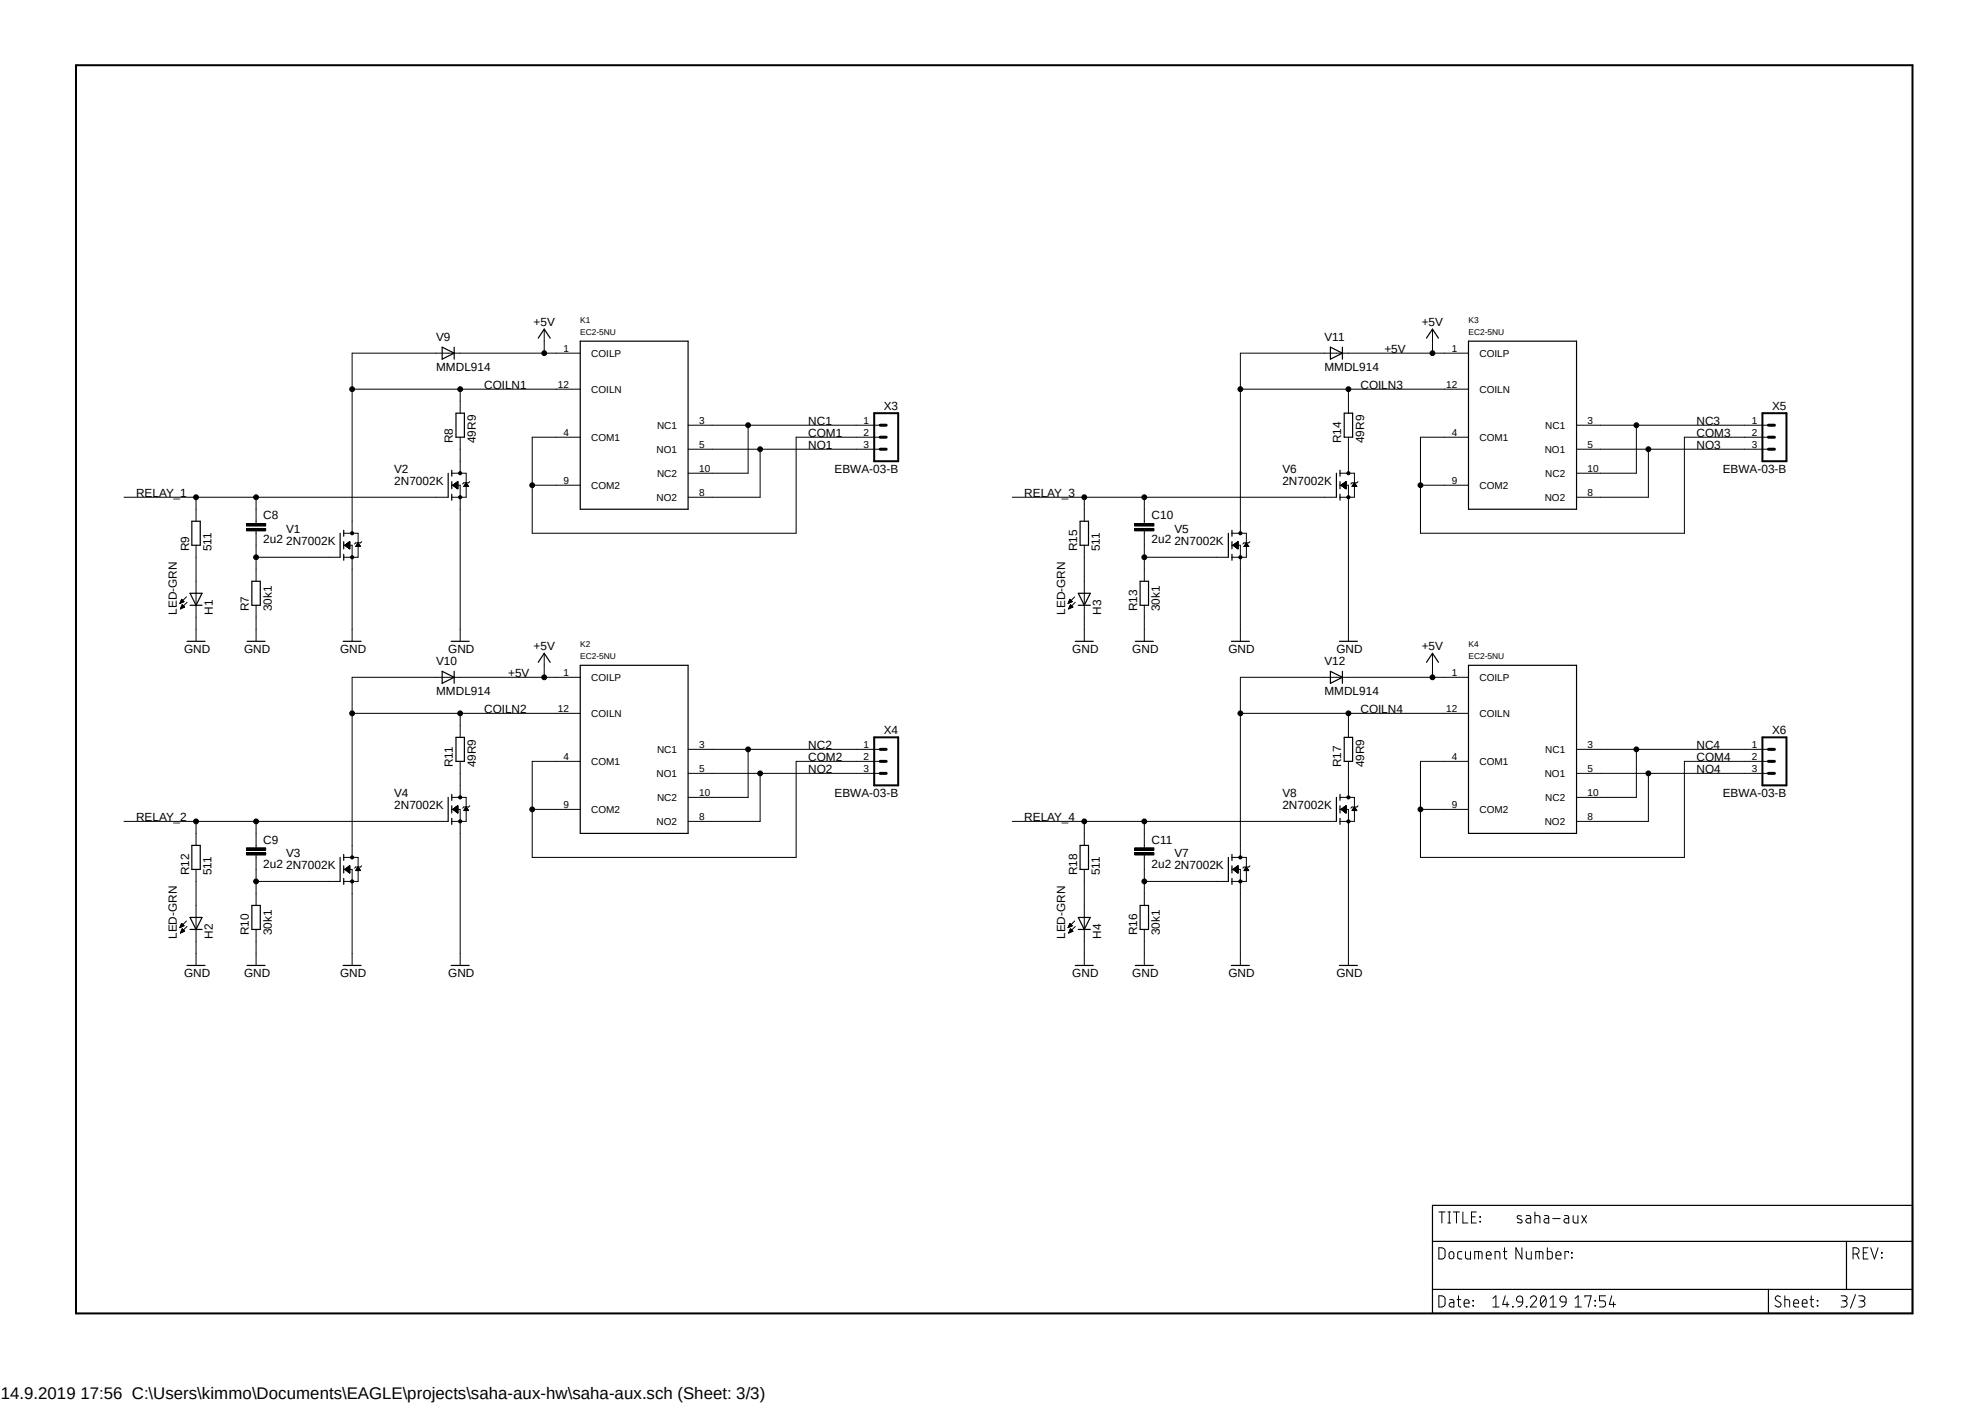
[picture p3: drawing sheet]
<svg xmlns="http://www.w3.org/2000/svg" width="420mm" height="297mm" viewBox="0 0 420 297" stroke-linecap="round" stroke-linejoin="round" font-family="sans-serif">
<path d="M15.6 13.5l389.3 264.9M404.9 13.5l-389.3 264.9" fill="none" stroke="#fff" stroke-width=".21"/>
<path d="M16.1 13.8h388.5v264.1h-388.5zM184.9 87.4h5.1v10.2h-5.1zM372.9 87.4h5v10.2h-5zM184.9 156h5.1v10.2h-5.1zM372.9 156h5v10.2h-5z" fill="none" stroke="#000" stroke-width=".42"/>
<g fill="none" stroke="#000" stroke-width=".25">
<path d="M93.5 73.4l2.6 1.3-2.6 1.3zM96.1 73.4v2.6M113.9 71.5l1.2-1.9 1.3 1.9M122.8 72.2h22.8v35.5h-22.8zM281.5 73.4l2.5 1.3-2.5 1.3zM284 73.4v2.6M301.8 71.5l1.3-1.9 1.2 1.9M310.7 72.2h22.8v35.5h-22.8zM95.6 99.5v1.3M96.5 87.4h1.7v5.1h-1.7zM283.5 99.5v1.3M284.4 87.4h1.8v5.1h-1.8z"/>
<path d="M40.6 110.3h1.8v5.1h-1.8zM72 112.8v5.1M72.7 112.2v1.3M72.7 114.6v1.5M72.7 117.3v1.2M94.8 100.1v5.1M95.6 101.9v1.5M95.6 104.6v1.2M228.5 110.3h1.8v5.1h-1.8zM259.9 112.8v5.1M260.6 112.2v1.3M260.6 114.6v1.5"/>
<path d="M260.6 117.3v1.2M282.7 100.1v5.1M283.5 101.9v1.5M283.5 104.6v1.2M39.6 135.7h3.8M40.2 128.1h2.5M40.2 125.5h2.5l-1.2 2.6zM52.3 135.7h3.8M53.3 123h1.8v5.1h-1.8zM72.6 135.7h3.8M95.5 135.7h3.8M227.5 135.7h3.8"/>
<path d="M228.1 128.1h2.6M228.1 125.5h2.6l-1.3 2.6zM240.2 135.7h3.8M241.2 123h1.8v5.1h-1.8zM260.5 135.7h3.8M283.4 135.7h3.8M93.5 142l2.6 1.3-2.6 1.3zM96.1 142v2.6M96.5 156h1.7v5.1h-1.7zM113.9 140.1l1.2-1.9 1.3 1.9M122.8 140.8h22.8v35.5h-22.8zM281.5 142l2.5 1.3-2.5 1.3z"/>
<path d="M284 142v2.6M284.4 156h1.8v5.1h-1.8zM301.8 140.1l1.3-1.9 1.2 1.9M310.7 140.8h22.8v35.5h-22.8zM40.6 178.9h1.8v5h-1.8zM94.8 168.7v5.1M95.6 168.1v1.2M95.6 170.5v1.5M95.6 173.1v1.3M228.5 178.9h1.8v5h-1.8zM282.7 168.7v5.1M283.5 168.1v1.2"/>
<path d="M283.5 170.5v1.5M283.5 173.1v1.3M40.2 196.6h2.5M40.2 194.1h2.5l-1.2 2.5zM53.3 191.6h1.8v5h-1.8zM72 181.4v5.1M72.7 180.8v1.2M72.7 183.2v1.5M72.7 185.8v1.3M228.1 196.6h2.6M228.1 194.1h2.6l-1.3 2.5zM241.2 191.6h1.8v5h-1.8z"/>
<path d="M259.9 181.4v5.1M260.6 180.8v1.2M260.6 183.2v1.5M260.6 185.8v1.3M39.6 204.3h3.8M52.3 204.3h3.8M72.6 204.3h3.8M95.5 204.3h3.8M227.5 204.3h3.8M240.2 204.3h3.8M260.5 204.3h3.8M283.4 204.3h3.8"/>
<path d="M303.1 255h101.5v22.9h-101.5zM303.1 262.6h101.5M303.1 272.8h101.5M374.1 272.8v5.1M390.6 262.6v10.2"/>
</g>
<g fill="none" stroke="#000" stroke-width=".21">
<path d="M115.1 69.6v5.1M122.8 74.7h-48.3v38.1M303.1 69.6v5.1M310.7 74.7h-48.3v38.1M74.5 82.3h48.3M97.4 82.3v5.1M97.4 92.5v7.6M122.8 92.5h-10.2v20.3h55.8v-20.3h17.8M145.6 95h40.6M145.6 90h40.6M158.3 90v10.1h-12.7M160.8 95v10.2h-15.2"/>
<path d="M262.4 82.3h48.3M285.3 82.3v5.1M285.3 92.5v7.6M310.7 92.5h-10.2v20.3h55.9v-20.3h17.7M333.5 95h40.6M333.5 90h40.6M346.2 90v10.1h-12.7M348.7 95v10.2h-15.2M26.2 105.2h68.6M41.5 105.2v5.1M41.5 115.4v20.3M52.1 111.8h4.1v.5h-4.1z"/>
<path d="M52.1 110.8h4.1v.5h-4.1zM54.2 105.2v5.6M54.2 112.3v10.7M54.2 117.9h17.8M72.7 115.4h1.8v20.3M72.7 112.8h3.1v5.1h-3.1M73 115.4l1-.8v1.5zM73.1 115.4h.9M73.1 115.3h.9M73.2 115.5h.8M73.2 115.1h.8M73.3 115.6h.7"/>
<path d="M73.4 115.1h.6M73.4 115.7h.6M73.5 115h.5M73.5 115.8h.5M73.6 114.9h.4M73.6 115.9h.4M73.7 114.8h.3M73.8 116h.2M73.8 114.7h.2M73.9 116h.1M73.9 114.6h.1M75.3 115.5h.9"/>
<path d="M75.4 115.4h.7M75.5 115.3h.5M75.6 115.1h.4M75.6 115.1h.3M75.7 115h.1M75.7 114.9h.1M75.8 114.9l.5 .7h-1zM76.5 114.6l-.2 .3h-1l-.3 .2M95.6 100.1h3v5.1h-3M95.6 102.7h1.8v33M95.8 102.7l1-.8v1.5zM95.9 102.7h.9"/>
<path d="M95.9 102.6h.9M96 102.5h.8M96 102.8h.8M96.1 102.4h.7M96.1 102.9h.7M96.2 102.4h.6M96.3 103h.5M96.3 102.3h.5M96.4 103.1h.4M96.5 102.2h.3M96.5 103.2h.3M96.6 102.1h.2"/>
<path d="M96.6 103.3h.2M96.7 102h.1M96.7 103.3h.1M96.8 101.9h.1M98.2 102.8h.8M98.2 102.7h.8M98.3 102.6h.6M98.4 102.5h.5M98.4 102.4h.4M98.5 102.4h.3M98.5 102.3h.2M98.6 102.2h.1"/>
<path d="M98.6 102.2l.5 .7h-1zM99.4 101.9l-.3 .3h-1l-.2 .2M112.6 102.7h10.2M214.2 105.2h68.5M229.4 105.2v5.1M229.4 115.4v20.3M240.1 111.8h4v.5h-4zM240.1 110.8h4v.5h-4zM242.1 117.9h17.8M242.1 105.2v5.6M242.1 112.3v10.7M260.6 115.4h1.8v20.3"/>
<path d="M260.6 112.8h3.1v5.1h-3.1M260.9 115.4l1-.8v1.5zM261 115.4h.9M261 115.3h.9M261.1 115.5h.8M261.1 115.1h.8M261.2 115.6h.7M261.3 115.1h.6M261.3 115.7h.6M261.4 115h.5M261.4 115.8h.5M261.5 114.9h.4"/>
<path d="M261.6 115.9h.3M261.6 114.8h.3M261.7 116h.2M261.7 114.7h.2M261.8 116h.1M261.9 114.6h.1M263.2 115.5h.9M263.3 115.4h.8M263.3 115.4h.7M263.4 115.3h.5M263.5 115.1h.4M263.5 115.1h.3"/>
<path d="M263.6 115h.2M263.6 114.9h.1M263.7 114.9l.5 .7h-1zM264.4 114.6l-.2 .3h-1l-.3 .2M283.5 100.1h3v5.1h-3M283.5 102.7h1.8v33M283.7 102.7l1.1-.8v1.5zM283.8 102.6h1M283.8 102.7h1M283.9 102.8h.9M283.9 102.5h.9M284 102.4h.8"/>
<path d="M284 102.9h.8M284.1 102.4h.7M284.2 103h.6M284.3 102.3h.5M284.3 103.1h.5M284.4 102.2h.4M284.4 103.2h.4M284.5 102.1h.3M284.5 103.3h.3M284.6 102h.2M284.6 103.3h.2M284.7 101.9h.1"/>
<path d="M286.1 102.8h.9M286.2 102.7h.7M286.2 102.6h.6M286.3 102.5h.5M286.3 102.4h.4M286.4 102.4h.3M286.5 102.3h.1M286.5 102.2h.1M286.5 102.2l.6 .7h-1.1zM287.3 101.9l-.2 .3h-1.1l-.2 .2M300.5 102.7h10.2M38.1 127.6h.1"/>
<path d="M38.1 127.5h.3M38.1 127.4h.5M38.2 127.3h.7M38.2 128.8h.1M38.2 128.7h.3M38.3 127.2h.5M38.3 128.6h.4M38.3 127.1h.4M38.3 128.5h.6M38.3 127h.3M38.3 128.4h.7M38.4 126.9h.1"/>
<path d="M38.4 128.3h.5M38.4 126.8l.5 .5-.9 .4zM38.4 128.2h.5M38.5 128.1h.3M38.5 128.1h.2M38.6 127.9l.5 .5-.9 .4zM38.6 128h.1M39.4 126.3l-1.4 1.4M39.6 127.4l-1.4 1.4M54.2 128.1v7.6M115.1 138.2v5.1M226 127.6h.1"/>
<path d="M226 127.5h.3M226.1 127.4h.5M226.1 127.3h.7M226.1 128.8h.1M226.2 127.2h.5M226.2 128.7h.2M226.2 128.6h.4M226.2 127.1h.4M226.2 128.5h.7M226.3 127h.3M226.3 128.4h.6M226.3 126.9h.2"/>
<path d="M226.3 128.3h.6M226.3 128.2h.5M226.3 126.8l.6 .5-.9 .4zM226.4 128.1h.3M226.4 128.1h.2M226.5 128h.1M226.5 127.9l.5 .5-.9 .4zM227.4 126.3l-1.4 1.4M227.5 127.4l-1.4 1.4M242.1 128.1v7.6M303.1 138.2v5.1M74.5 150.9h48.3"/>
<path d="M97.4 150.9v5.1M122.8 143.3h-48.3v38.1M145.6 158.5h40.6M158.3 158.5v10.2h-12.7M262.4 150.9h48.3M285.3 150.9v5.1M310.7 143.3h-48.3v38.1M333.5 158.5h40.6M346.2 158.5v10.2h-12.7M26.2 173.8h68.6M41.5 173.8v5.1M52.1 179.4h4.1v.5h-4.1z"/>
<path d="M54.2 173.8v5.6M95.6 171.2h1.8v33.1M95.6 168.7h3v5.1h-3M95.8 171.2l1-.7v1.5zM95.9 171.2h.9M96 171.3h.8M96 171.1h.8M96.1 171.4h.7M96.2 171.5h.6M96.2 171h.6M96.3 170.9h.5M96.3 171.6h.5"/>
<path d="M96.4 170.8h.4M96.4 171.7h.4M96.5 170.7h.3M96.6 171.8h.2M96.6 170.6h.2M96.7 171.9h.1M96.8 172h.1M96.8 170.5h.1M97.4 161.1v7.6M98.2 171.4h.9M98.2 171.3h.8M98.2 171.2h.8"/>
<path d="M98.3 171.2h.6M98.4 171.1h.4M98.5 171h.3M98.5 170.9h.2M98.5 170.8h.2M98.6 170.7l.5 .8h-1zM99.4 170.5l-.3 .2h-1l-.2 .3M112.6 171.2h10.2M122.8 161.1h-10.2v20.3h55.8v-20.3h17.8M145.6 163.6h40.6M160.8 163.6v10.2h-15.2M214.2 173.8h68.5"/>
<path d="M229.4 173.8v5.1M240.1 179.4h4v.5h-4zM242.1 173.8v5.6M283.5 168.7h3v5.1h-3M283.5 171.2h1.8v33.1M283.7 171.2l1.1-.7v1.5zM283.8 171.2h1M283.9 171.3h.9M284 171.1h.8M284 171.4h.8M284.1 171h.7M284.1 171.5h.7"/>
<path d="M284.2 170.9h.6M284.2 171.6h.6M284.3 170.8h.5M284.3 171.7h.5M284.4 170.7h.4M284.5 171.8h.3M284.6 170.6h.2M284.6 171.9h.2M284.7 170.5h.1M284.7 172h.1M285.3 161.1v7.6M286.1 171.4h.9"/>
<path d="M286.1 171.3h.8M286.2 171.2h.7M286.2 171.2h.6M286.3 171.1h.5M286.4 171h.3M286.4 170.9h.2M286.5 170.8h.1M286.5 170.7l.6 .8h-1.1zM287.3 170.5l-.2 .2h-1.1l-.2 .3M300.5 171.2h10.2M310.7 161.1h-10.2v20.3h55.9v-20.3h17.7M333.5 163.6h40.6"/>
<path d="M348.7 163.6v10.2h-15.2M38 196.2h.1M38.1 196.1h.2M38.1 196h.4M38.2 196h.5M38.2 197.4h.1M38.2 195.8h.7M38.2 197.3h.2M38.3 195.7h.6M38.3 197.2h.3M38.3 195.7h.5M38.3 195.6h.4"/>
<path d="M38.3 197.1h.6M38.3 195.5h.3M38.3 197h.7M38.4 195.4h.1M38.4 196.9h.6M38.4 196.8h.5M38.4 196.7h.4M38.5 196.6h.2M38.5 196.6h.1M38.6 196.5l.5 .5-.9 .4zM38.9 195.9l-.5-.5-.4 .9M38.9 195.9l-.9 .4"/>
<path d="M39.4 194.9l-1.4 1.4M39.6 196l-1.4 1.4M41.5 183.9v20.4M52.1 180.4h4.1v.5h-4.1zM54.2 180.9v10.7M54.2 196.6v7.7M54.2 186.5h17.8M72.7 183.9h1.8v20.4M72.7 181.4h3.1v5.1h-3.1M73 183.9l1-.7v1.5zM73.1 183.9h.9M73.1 184h.9"/>
<path d="M73.2 183.8h.8M73.2 184.1h.8M73.3 183.7h.7M73.4 184.2h.6M73.4 183.6h.6M73.5 184.3h.5M73.5 183.5h.5M73.6 184.4h.4M73.6 183.4h.4M73.7 184.5h.3M73.8 183.3h.2M73.8 184.6h.2"/>
<path d="M73.9 183.2h.1M73.9 184.7h.1M75.3 184.1h.9M75.3 184h.8M75.4 183.9h.7M75.5 183.9h.6M75.5 183.8h.5M75.6 183.7h.3M75.6 183.6h.2M75.7 183.5h.1M75.8 183.4l.5 .8h-1zM76.5 183.2l-.2 .2h-1l-.3 .3"/>
<path d="M226 196.2h.1M226 196.1h.3M226 196h.4M226.1 196h.5M226.1 197.4h.1M226.1 195.8h.8M226.1 197.3h.2M226.2 195.7h.6M226.2 197.2h.4M226.2 195.7h.5M226.2 197.1h.6M226.3 195.6h.3"/>
<path d="M226.3 197h.7M226.3 195.5h.2M226.3 195.4h.1M226.3 196.9h.6M226.3 196.8h.5M226.3 196.7h.4M226.4 196.6h.2M226.9 195.9l-.6-.5-.3 .9M226.9 195.9l-.9 .4M227 197l-.5-.5-.4 .9M227 197l-.9 .4M227.4 194.9l-1.4 1.4"/>
<path d="M227.5 196l-1.4 1.4M229.4 183.9v20.4M240.1 180.4h4v.5h-4zM242.1 186.5h17.8M242.1 180.9v10.7M242.1 196.6v7.7M260.6 183.9h1.8v20.4M260.6 181.4h3.1v5.1h-3.1M260.9 183.9l1-.7v1.5zM261 183.9h.9M261 184h.9M261.1 183.8h.8"/>
<path d="M261.1 184.1h.8M261.2 183.7h.7M261.3 184.2h.6M261.3 183.6h.6M261.4 184.3h.5M261.4 183.5h.5M261.5 184.4h.4M261.6 183.4h.3M261.6 184.5h.3M261.7 183.3h.2M261.7 184.6h.2M261.8 183.2h.1"/>
<path d="M261.9 184.7h.1M263.2 184.1h.9M263.3 184h.8M263.3 183.9h.7M263.4 183.9h.6M263.4 183.8h.5M263.5 183.7h.4M263.6 183.6h.2M263.6 183.5h.1M263.7 183.4l.5 .8h-1zM264.4 183.2l-.2 .2h-1l-.3 .3M304.4 256.4h1.3"/>
<path d="M305 256.4v2.3M306.3 256.4h.6M306.3 258.7h.6M306.6 256.4v2.3M307.5 256.4h1.3M308.1 256.4v2.3M309.5 256.4v2.3h1M311.3 257.4h.8M312.3 256.4h-1v2.3h1M313.1 257.4l.1 .1zM313.1 258.4l.1 .1zM321.9 257.3a.55 .55 0 0 0-.9 .3l.2 .2 .6 .3a.35 .35 0 0 1 .2 .4 .35 .35 0 0 1-.3 .2l-.7-.1"/>
<path d="M322.9 257.2h.7l.2 .4v1.1h-.6a.47 .47 0 0 1-.4-.4 .47 .47 0 0 1 .4-.5h.6M324.7 257.2h.7l.3 .2 .1 1.3M324.7 256.4v2.3M326.8 257.2h.6l.2 .4v1.1h-.5a.47 .47 0 0 1-.5-.4 .47 .47 0 0 1 .5-.5h.5M328.5 257.8h1.6M331 257.2h.7l.2 .4v1.1h-.6a.47 .47 0 0 1-.4-.4 .47 .47 0 0 1 .4-.5h.6M332.8 257.2v1.2l.4 .3h.6v-1.5M334.6 257.2l1 1.5M335.6 257.2l-1 1.5M304.4 274.2a1.13 1.13 0 0 1 1.3 .4 1.96 1.96 0 0 1-.2 1.7l-.5 .2h-.6zM304.4 264a1.13 1.13 0 0 1 1.3 .4 1.96 1.96 0 0 1-.2 1.7l-.2 .2-.9 .1zM306.7 275h.7l.2 .3v1.2h-.6a.47 .47 0 0 1-.4-.4 .47 .47 0 0 1 .4-.5h.6"/>
<path d="M306.7 264.9a.5 .5 0 0 1 .6-.1 .5 .5 0 0 1 .3 .5v.5a.51 .51 0 0 1-.5 .5 .51 .51 0 0 1-.5-.5zM308.3 275h.8M308.6 274.2v2.1l.5 .2M309.3 264.8h-.7a1.36 1.36 0 0 0-.2 1.3l.4 .3h.5M309.7 275.7h1.1a.55 .55 0 0 0-.4-.7 .55 .55 0 0 0-.7 .5l.1 .8 .4 .2h.6M310 264.8l.1 1.3 .3 .3h.7v-1.6M311.6 275.1l.1 .2zM311.6 276.2l.1 .1zM312 266.4v-1.6h1.2l.3 .2 .1 1.4M312.8 264.8v1.6M314.4 265.6h1.1a.54 .54 0 0 0-.4-.8 .54 .54 0 0 0-.7 .5l.1 .8 .3 .3h.7M315.8 276.5h1.3"/>
<path d="M315.8 274.7l.7-.5v2.3M316.3 266.4v-1.6h.6l.4 .2v1.4M318 264.8h.8M318.3 264v2.1l.5 .3M318.5 274.2l-.6 1.8h1.3M318.8 275.5v1M320 276.4l.1 .1zM321.1 274.3a.65 .65 0 0 1 .7-.1 .65 .65 0 0 1 .3 .6v.7l-.9-.1-.4-.4zM322 264v2.4l-1.3-2.4v2.4M322.1 275.5a1.13 1.13 0 0 1-1 1M322.9 264.8v1.3l.4 .3h.7v-1.6M322.9 276.4l.1 .1z"/>
<path d="M323.8 274.7a.65 .65 0 0 1 .9-.5 .65 .65 0 0 1 .2 1l-1.1 1.3h1.3M324.9 266.4v-1.6h1.1l.4 .2v1.4M325.7 264.8v1.6M326.3 274.2a.49 .49 0 0 1 .7 .3 1.51 1.51 0 0 1-.5 2 1.49 1.49 0 0 1-.2-2.3zM327 274.7l-1 1.3M327.4 264v2.4h.6l.4-.3v-1.1l-.4-.2h-.6M327.9 276.5h1.4M327.9 274.7l.7-.5v2.3M329.2 265.6h1a.55 .55 0 0 0-.3-.8 .55 .55 0 0 0-.7 .5v.8l.4 .3h.6M330.3 274.3a.65 .65 0 0 1 .7-.1 .65 .65 0 0 1 .3 .6v.7l-.9-.1-.4-.4zM331.3 275.5a1.13 1.13 0 0 1-1 1M331.8 265v-.2h-.7v1.6"/>
<path d="M332.5 266l.1 .1zM332.5 265l.1 .1zM333.2 276.5h1.3M333.2 274.7l.7-.5v2.3M335.3 274.4v-.2h1.3l-.6 2.3M337.4 276.2l.2 .1zM337.4 275.1l.2 .2zM339.7 274.2h-1.3v1h.8a.67 .67 0 0 1 .5 .7 .67 .67 0 0 1-.5 .6h-.8M341 274.2l-.5 1.8h1.3M341.4 275.5v1M376.7 274.4a.59 .59 0 0 0-.8-.2 .59 .59 0 0 0-.2 .8 1.79 1.79 0 0 1 1.1 1 .66 .66 0 0 1-.6 .6 .66 .66 0 0 1-.7-.4M377.6 275h.6l.4 .1v1.4"/>
<path d="M377.6 274.2v2.3M379.5 275.7h1a.55 .55 0 0 0-.4-.7 .55 .55 0 0 0-.6 .5v.8l.3 .2h.7M381.3 275.7h1a.54 .54 0 0 0-.3-.7 .54 .54 0 0 0-.7 .5v.8l.4 .2h.6M382.9 275h.8M383.2 274.2v2.1l.5 .2M384.5 276.2l.1 .1zM384.5 275.1l.1 .2zM389.5 274.2h.8a.53 .53 0 0 1 .5 .5 .53 .53 0 0 1-.5 .5h-.5M390.1 275.2a.66 .66 0 0 1 .7 .7 .66 .66 0 0 1-.7 .6h-.6M392 265.3h.7a.66 .66 0 0 0 .6-.7 .66 .66 0 0 0-.6-.6h-.7v2.4M392.5 273.9l-1 2.9M392.8 265.3l.5 1.1"/>
<path d="M393.2 274.2h.8a.53 .53 0 0 1 .5 .5 .53 .53 0 0 1-.5 .5h-.5M393.9 275.2a.66 .66 0 0 1 .7 .7 .66 .66 0 0 1-.7 .6h-.7M394.2 265h.8M395.2 264h-1v2.4h1M395.8 264l.8 2.4 .7-2.4M398 265l.2 .1zM398 266l.2 .1z"/>
<circle cx="115.1" cy="74.7" r=".51"/>
<circle cx="303" cy="74.7" r=".51"/>
<circle cx="74.5" cy="82.3" r=".51"/>
<circle cx="97.4" cy="82.3" r=".51"/>
<circle cx="158.3" cy="90" r=".51"/>
<circle cx="160.8" cy="95" r=".51"/>
<circle cx="262.4" cy="82.3" r=".51"/>
<circle cx="285.3" cy="82.3" r=".51"/>
<circle cx="346.2" cy="90" r=".51"/>
<circle cx="348.7" cy="95" r=".51"/>
<circle cx="41.5" cy="105.2" r=".51"/>
<circle cx="54.2" cy="105.2" r=".51"/>
<circle cx="54.2" cy="117.9" r=".51"/>
<circle cx="74.5" cy="112.8" r=".33"/>
<circle cx="74.5" cy="117.9" r=".33"/>
<circle cx="97.4" cy="100.1" r=".33"/>
<circle cx="97.4" cy="105.2" r=".33"/>
<circle cx="112.6" cy="102.7" r=".51"/>
<circle cx="229.4" cy="105.2" r=".51"/>
<circle cx="242.1" cy="105.2" r=".51"/>
<circle cx="242.1" cy="117.9" r=".51"/>
<circle cx="262.4" cy="117.9" r=".33"/>
<circle cx="262.4" cy="112.8" r=".33"/>
<circle cx="285.3" cy="105.2" r=".33"/>
<circle cx="285.3" cy="100.1" r=".33"/>
<circle cx="300.5" cy="102.7" r=".51"/>
<circle cx="74.5" cy="150.9" r=".51"/>
<circle cx="97.4" cy="150.9" r=".51"/>
<circle cx="115.1" cy="143.3" r=".51"/>
<circle cx="158.3" cy="158.5" r=".51"/>
<circle cx="262.4" cy="150.9" r=".51"/>
<circle cx="285.3" cy="150.9" r=".51"/>
<circle cx="303" cy="143.3" r=".51"/>
<circle cx="346.2" cy="158.5" r=".51"/>
<circle cx="41.5" cy="173.8" r=".51"/>
<circle cx="54.2" cy="173.8" r=".51"/>
<circle cx="97.4" cy="168.7" r=".33"/>
<circle cx="97.4" cy="173.8" r=".33"/>
<circle cx="112.6" cy="171.2" r=".51"/>
<circle cx="160.8" cy="163.6" r=".51"/>
<circle cx="229.4" cy="173.8" r=".51"/>
<circle cx="242.1" cy="173.8" r=".51"/>
<circle cx="285.3" cy="173.8" r=".33"/>
<circle cx="285.3" cy="168.7" r=".33"/>
<circle cx="300.5" cy="171.2" r=".51"/>
<circle cx="348.7" cy="163.6" r=".51"/>
<circle cx="54.2" cy="186.5" r=".51"/>
<circle cx="74.5" cy="186.5" r=".33"/>
<circle cx="74.5" cy="181.4" r=".33"/>
<circle cx="242.1" cy="186.5" r=".51"/>
<circle cx="262.4" cy="181.4" r=".33"/>
<circle cx="262.4" cy="186.5" r=".33"/>
</g>
<path d="M186.2 95h1.3M186.2 90h1.3M186.2 92.5h1.3M374.1 95h1.3M374.1 90h1.3M374.1 92.5h1.3M186.2 158.5h1.3M374.1 158.5h1.3M186.2 163.6h1.3M186.2 161.1h1.3M374.1 163.6h1.3M374.1 161.1h1.3" fill="none" stroke="#000" stroke-width=".63"/>
<g fill="#000">
<path d="M52.1 111.8h4.1v.5h-4.1z" fill-rule="evenodd"/>
<path d="M52.1 110.8h4.1v.5h-4.1z" fill-rule="evenodd"/>
<path d="M240.1 111.8h4v.5h-4z" fill-rule="evenodd"/>
<path d="M240.1 110.8h4v.5h-4z" fill-rule="evenodd"/>
<path d="M52.1 179.4h4.1v.5h-4.1z" fill-rule="evenodd"/>
<path d="M240.1 179.4h4v.5h-4z" fill-rule="evenodd"/>
<path d="M52.1 180.4h4.1v.5h-4.1z" fill-rule="evenodd"/>
<path d="M240.1 180.4h4v.5h-4z" fill-rule="evenodd"/>
<circle cx="115.1" cy="74.7" r=".51"/>
<circle cx="303" cy="74.7" r=".51"/>
<circle cx="74.5" cy="82.3" r=".51"/>
<circle cx="97.4" cy="82.3" r=".51"/>
<circle cx="158.3" cy="90" r=".51"/>
<circle cx="160.8" cy="95" r=".51"/>
<circle cx="262.4" cy="82.3" r=".51"/>
<circle cx="285.3" cy="82.3" r=".51"/>
<circle cx="346.2" cy="90" r=".51"/>
<circle cx="348.7" cy="95" r=".51"/>
<circle cx="41.5" cy="105.2" r=".51"/>
<circle cx="54.2" cy="105.2" r=".51"/>
<circle cx="54.2" cy="117.9" r=".51"/>
<circle cx="74.5" cy="112.8" r=".33"/>
<circle cx="74.5" cy="117.9" r=".33"/>
<circle cx="97.4" cy="100.1" r=".33"/>
<circle cx="97.4" cy="105.2" r=".33"/>
<circle cx="112.6" cy="102.7" r=".51"/>
<circle cx="229.4" cy="105.2" r=".51"/>
<circle cx="242.1" cy="105.2" r=".51"/>
<circle cx="242.1" cy="117.9" r=".51"/>
<circle cx="262.4" cy="117.9" r=".33"/>
<circle cx="262.4" cy="112.8" r=".33"/>
<circle cx="285.3" cy="105.2" r=".33"/>
<circle cx="285.3" cy="100.1" r=".33"/>
<circle cx="300.5" cy="102.7" r=".51"/>
<circle cx="74.5" cy="150.9" r=".51"/>
<circle cx="97.4" cy="150.9" r=".51"/>
<circle cx="115.1" cy="143.3" r=".51"/>
<circle cx="158.3" cy="158.5" r=".51"/>
<circle cx="262.4" cy="150.9" r=".51"/>
<circle cx="285.3" cy="150.9" r=".51"/>
<circle cx="303" cy="143.3" r=".51"/>
<circle cx="346.2" cy="158.5" r=".51"/>
<circle cx="41.5" cy="173.8" r=".51"/>
<circle cx="54.2" cy="173.8" r=".51"/>
<circle cx="97.4" cy="168.7" r=".33"/>
<circle cx="97.4" cy="173.8" r=".33"/>
<circle cx="112.6" cy="171.2" r=".51"/>
<circle cx="160.8" cy="163.6" r=".51"/>
<circle cx="229.4" cy="173.8" r=".51"/>
<circle cx="242.1" cy="173.8" r=".51"/>
<circle cx="285.3" cy="173.8" r=".33"/>
<circle cx="285.3" cy="168.7" r=".33"/>
<circle cx="300.5" cy="171.2" r=".51"/>
<circle cx="348.7" cy="163.6" r=".51"/>
<circle cx="54.2" cy="186.5" r=".51"/>
<circle cx="74.5" cy="186.5" r=".33"/>
<circle cx="74.5" cy="181.4" r=".33"/>
<circle cx="242.1" cy="186.5" r=".51"/>
<circle cx="262.4" cy="181.4" r=".33"/>
<circle cx="262.4" cy="186.5" r=".33"/>
</g>
<text font-size="3.6" x=".2" y="296">14.9.2019 17:56 C:\Users\kimmo\Documents\EAGLE\projects\saha-aux-hw\saha-aux.sch (Sheet: 3/3)</text>
<g font-size="2.5">
<text x="112.9" y="68.9">+5V</text>
<text x="300.8" y="68.9">+5V</text>
<text x="92.3" y="72.2">V9</text>
<text x="280.2" y="72.2">V11</text>
<text x="292.9" y="74.7">+5V</text>
<text x="92.3" y="78.5">MMDL914</text>
<text x="102.4" y="82.3">COILN1</text>
<text x="280.2" y="78.5">MMDL914</text>
<text x="287.8" y="82.3">COILN3</text>
<text x="171" y="90">NC1</text>
<text x="187" y="86.7">X3</text>
<text x="358.9" y="90">NC3</text>
<text x="374.9" y="86.7">X5</text>
<text x="95.8" y="93.8" transform="rotate(-90 95.8 93.8)">R8</text>
<text x="100.7" y="93.8" transform="rotate(-90 100.7 93.8)">49R9</text>
<text x="171" y="95">NO1</text>
<text x="171" y="92.5">COM1</text>
<text x="283.7" y="93.8" transform="rotate(-90 283.7 93.8)">R14</text>
<text x="288.6" y="93.8" transform="rotate(-90 288.6 93.8)">49R9</text>
<text x="358.9" y="95">NO3</text>
<text x="358.9" y="92.5">COM3</text>
<text x="83.4" y="100.1">V2</text>
<text x="176.6" y="100.1">EBWA-03-B</text>
<text x="271.3" y="100.1">V6</text>
<text x="364.5" y="100.1">EBWA-03-B</text>
<text x="28.8" y="105.2">RELAY_1</text>
<text x="83.4" y="102.7">2N7002K</text>
<text x="216.7" y="105.2">RELAY_3</text>
<text x="271.3" y="102.7">2N7002K</text>
<text x="55.7" y="109.9">C8</text>
<text x="60.5" y="112.8">V1</text>
<text x="243.6" y="109.9">C10</text>
<text x="248.4" y="112.8">V5</text>
<text x="40" y="116.6" transform="rotate(-90 40 116.6)">R9</text>
<text x="44.8" y="116.6" transform="rotate(-90 44.8 116.6)">511</text>
<text x="55.7" y="115">2u2</text>
<text x="60.5" y="115.4">2N7002K</text>
<text x="227.9" y="116.6" transform="rotate(-90 227.9 116.6)">R15</text>
<text x="232.7" y="116.6" transform="rotate(-90 232.7 116.6)">511</text>
<text x="243.6" y="115">2u2</text>
<text x="248.4" y="115.4">2N7002K</text>
<text x="37.4" y="130.1" transform="rotate(-90 37.4 130.1)">LED-GRN</text>
<text x="45" y="130.1" transform="rotate(-90 45 130.1)">H1</text>
<text x="52.7" y="129.3" transform="rotate(-90 52.7 129.3)">R7</text>
<text x="57.5" y="129.3" transform="rotate(-90 57.5 129.3)">30k1</text>
<text x="225.3" y="130.1" transform="rotate(-90 225.3 130.1)">LED-GRN</text>
<text x="232.9" y="130.1" transform="rotate(-90 232.9 130.1)">H3</text>
<text x="240.6" y="129.3" transform="rotate(-90 240.6 129.3)">R13</text>
<text x="245.4" y="129.3" transform="rotate(-90 245.4 129.3)">30k1</text>
<text x="112.9" y="137.5">+5V</text>
<text x="300.8" y="137.5">+5V</text>
<text x="38.9" y="138.2">GND</text>
<text x="51.6" y="138.2">GND</text>
<text x="72" y="138.2">GND</text>
<text x="92.3" y="140.8">V10</text>
<text x="94.8" y="138.2">GND</text>
<text x="107.5" y="143.3">+5V</text>
<text x="226.9" y="138.2">GND</text>
<text x="239.6" y="138.2">GND</text>
<text x="259.9" y="138.2">GND</text>
<text x="280.2" y="140.8">V12</text>
<text x="282.7" y="138.2">GND</text>
<text x="92.3" y="147.1">MMDL914</text>
<text x="280.2" y="147.1">MMDL914</text>
<text x="102.4" y="150.9">COILN2</text>
<text x="187" y="155.2">X4</text>
<text x="287.8" y="150.9">COILN4</text>
<text x="374.9" y="155.2">X6</text>
<text x="171" y="158.5">NC2</text>
<text x="171" y="161.1">COM2</text>
<text x="358.9" y="158.5">NC4</text>
<text x="358.9" y="161.1">COM4</text>
<text x="95.8" y="162.3" transform="rotate(-90 95.8 162.3)">R11</text>
<text x="100.7" y="162.3" transform="rotate(-90 100.7 162.3)">49R9</text>
<text x="171" y="163.6">NO2</text>
<text x="283.7" y="162.3" transform="rotate(-90 283.7 162.3)">R17</text>
<text x="288.6" y="162.3" transform="rotate(-90 288.6 162.3)">49R9</text>
<text x="358.9" y="163.6">NO4</text>
<text x="28.8" y="173.8">RELAY_2</text>
<text x="83.4" y="171.2">2N7002K</text>
<text x="83.4" y="168.7">V4</text>
<text x="176.6" y="168.7">EBWA-03-B</text>
<text x="216.7" y="173.8">RELAY_4</text>
<text x="271.3" y="171.2">2N7002K</text>
<text x="271.3" y="168.7">V8</text>
<text x="364.5" y="168.7">EBWA-03-B</text>
<text x="55.7" y="178.5">C9</text>
<text x="243.6" y="178.5">C11</text>
<text x="40" y="185.2" transform="rotate(-90 40 185.2)">R12</text>
<text x="44.8" y="185.2" transform="rotate(-90 44.8 185.2)">511</text>
<text x="55.7" y="183.6">2u2</text>
<text x="60.5" y="183.9">2N7002K</text>
<text x="60.5" y="181.4">V3</text>
<text x="227.9" y="185.2" transform="rotate(-90 227.9 185.2)">R18</text>
<text x="232.7" y="185.2" transform="rotate(-90 232.7 185.2)">511</text>
<text x="243.6" y="183.6">2u2</text>
<text x="248.4" y="183.9">2N7002K</text>
<text x="248.4" y="181.4">V7</text>
<text x="52.7" y="197.9" transform="rotate(-90 52.7 197.9)">R10</text>
<text x="57.5" y="197.9" transform="rotate(-90 57.5 197.9)">30k1</text>
<text x="240.6" y="197.9" transform="rotate(-90 240.6 197.9)">R16</text>
<text x="245.4" y="197.9" transform="rotate(-90 245.4 197.9)">30k1</text>
<text x="37.4" y="198.7" transform="rotate(-90 37.4 198.7)">LED-GRN</text>
<text x="45" y="198.7" transform="rotate(-90 45 198.7)">H2</text>
<text x="225.3" y="198.7" transform="rotate(-90 225.3 198.7)">LED-GRN</text>
<text x="232.9" y="198.7" transform="rotate(-90 232.9 198.7)">H4</text>
<text x="38.9" y="206.8">GND</text>
<text x="51.6" y="206.8">GND</text>
<text x="72" y="206.8">GND</text>
<text x="94.8" y="206.8">GND</text>
<text x="226.9" y="206.8">GND</text>
<text x="239.6" y="206.8">GND</text>
<text x="259.9" y="206.8">GND</text>
<text x="282.7" y="206.8">GND</text>
</g>
<g font-size="2.1">
<text x="119.2" y="74.4">1</text>
<text x="125.1" y="75.5">COILP</text>
<text x="307.1" y="74.4">1</text>
<text x="313" y="75.5">COILP</text>
<text x="118" y="82">12</text>
<text x="125.1" y="83.1">COILN</text>
<text x="305.9" y="82">12</text>
<text x="313" y="83.1">COILN</text>
<text x="147.9" y="89.6">3</text>
<text x="182.7" y="89.6">1</text>
<text x="335.9" y="89.6">3</text>
<text x="370.6" y="89.6">1</text>
<text x="119.2" y="92.2">4</text>
<text x="125.1" y="93.3">COM1</text>
<text x="138.9" y="95.8">NO1</text>
<text x="139" y="90.7">NC1</text>
<text x="147.9" y="94.7">5</text>
<text x="182.7" y="92.2">2</text>
<text x="182.7" y="94.7">3</text>
<text x="307.1" y="92.2">4</text>
<text x="313" y="93.3">COM1</text>
<text x="326.8" y="95.8">NO1</text>
<text x="326.9" y="90.7">NC1</text>
<text x="335.9" y="94.7">5</text>
<text x="370.6" y="92.2">2</text>
<text x="370.6" y="94.7">3</text>
<text x="139" y="100.9">NC2</text>
<text x="147.9" y="99.8">10</text>
<text x="326.9" y="100.9">NC2</text>
<text x="335.9" y="99.8">10</text>
<text x="119.2" y="102.3">9</text>
<text x="125.1" y="103.4">COM2</text>
<text x="138.9" y="106">NO2</text>
<text x="147.9" y="104.9">8</text>
<text x="307.1" y="102.3">9</text>
<text x="313" y="103.4">COM2</text>
<text x="326.8" y="106">NO2</text>
<text x="335.9" y="104.9">8</text>
<text x="119.2" y="143">1</text>
<text x="307.1" y="143">1</text>
<text x="125.1" y="144.1">COILP</text>
<text x="313" y="144.1">COILP</text>
<text x="118" y="150.5">12</text>
<text x="125.1" y="151.7">COILN</text>
<text x="305.9" y="150.5">12</text>
<text x="313" y="151.7">COILN</text>
<text x="119.2" y="160.7">4</text>
<text x="125.1" y="161.8">COM1</text>
<text x="139" y="159.3">NC1</text>
<text x="147.9" y="158.2">3</text>
<text x="182.7" y="158.2">1</text>
<text x="182.7" y="160.7">2</text>
<text x="307.1" y="160.7">4</text>
<text x="313" y="161.8">COM1</text>
<text x="326.9" y="159.3">NC1</text>
<text x="335.9" y="158.2">3</text>
<text x="370.6" y="158.2">1</text>
<text x="370.6" y="160.7">2</text>
<text x="138.9" y="164.4">NO1</text>
<text x="147.9" y="163.2">5</text>
<text x="182.7" y="163.2">3</text>
<text x="326.8" y="164.4">NO1</text>
<text x="335.9" y="163.2">5</text>
<text x="370.6" y="163.2">3</text>
<text x="119.2" y="170.9">9</text>
<text x="125.1" y="172">COM2</text>
<text x="139" y="169.5">NC2</text>
<text x="147.9" y="173.4">8</text>
<text x="147.9" y="168.3">10</text>
<text x="307.1" y="170.9">9</text>
<text x="313" y="172">COM2</text>
<text x="326.9" y="169.5">NC2</text>
<text x="335.9" y="173.4">8</text>
<text x="335.9" y="168.3">10</text>
<text x="138.9" y="174.5">NO2</text>
<text x="326.8" y="174.5">NO2</text>
</g>
<g font-size="1.8">
<text x="122.8" y="70.9">EC2-5NU</text>
<text x="122.8" y="68.4">K1</text>
<text x="310.7" y="70.9">EC2-5NU</text>
<text x="310.7" y="68.4">K3</text>
<text x="122.8" y="136.9">K2</text>
<text x="310.7" y="136.9">K4</text>
<text x="122.8" y="139.5">EC2-5NU</text>
<text x="310.7" y="139.5">EC2-5NU</text>
</g>
</svg>
